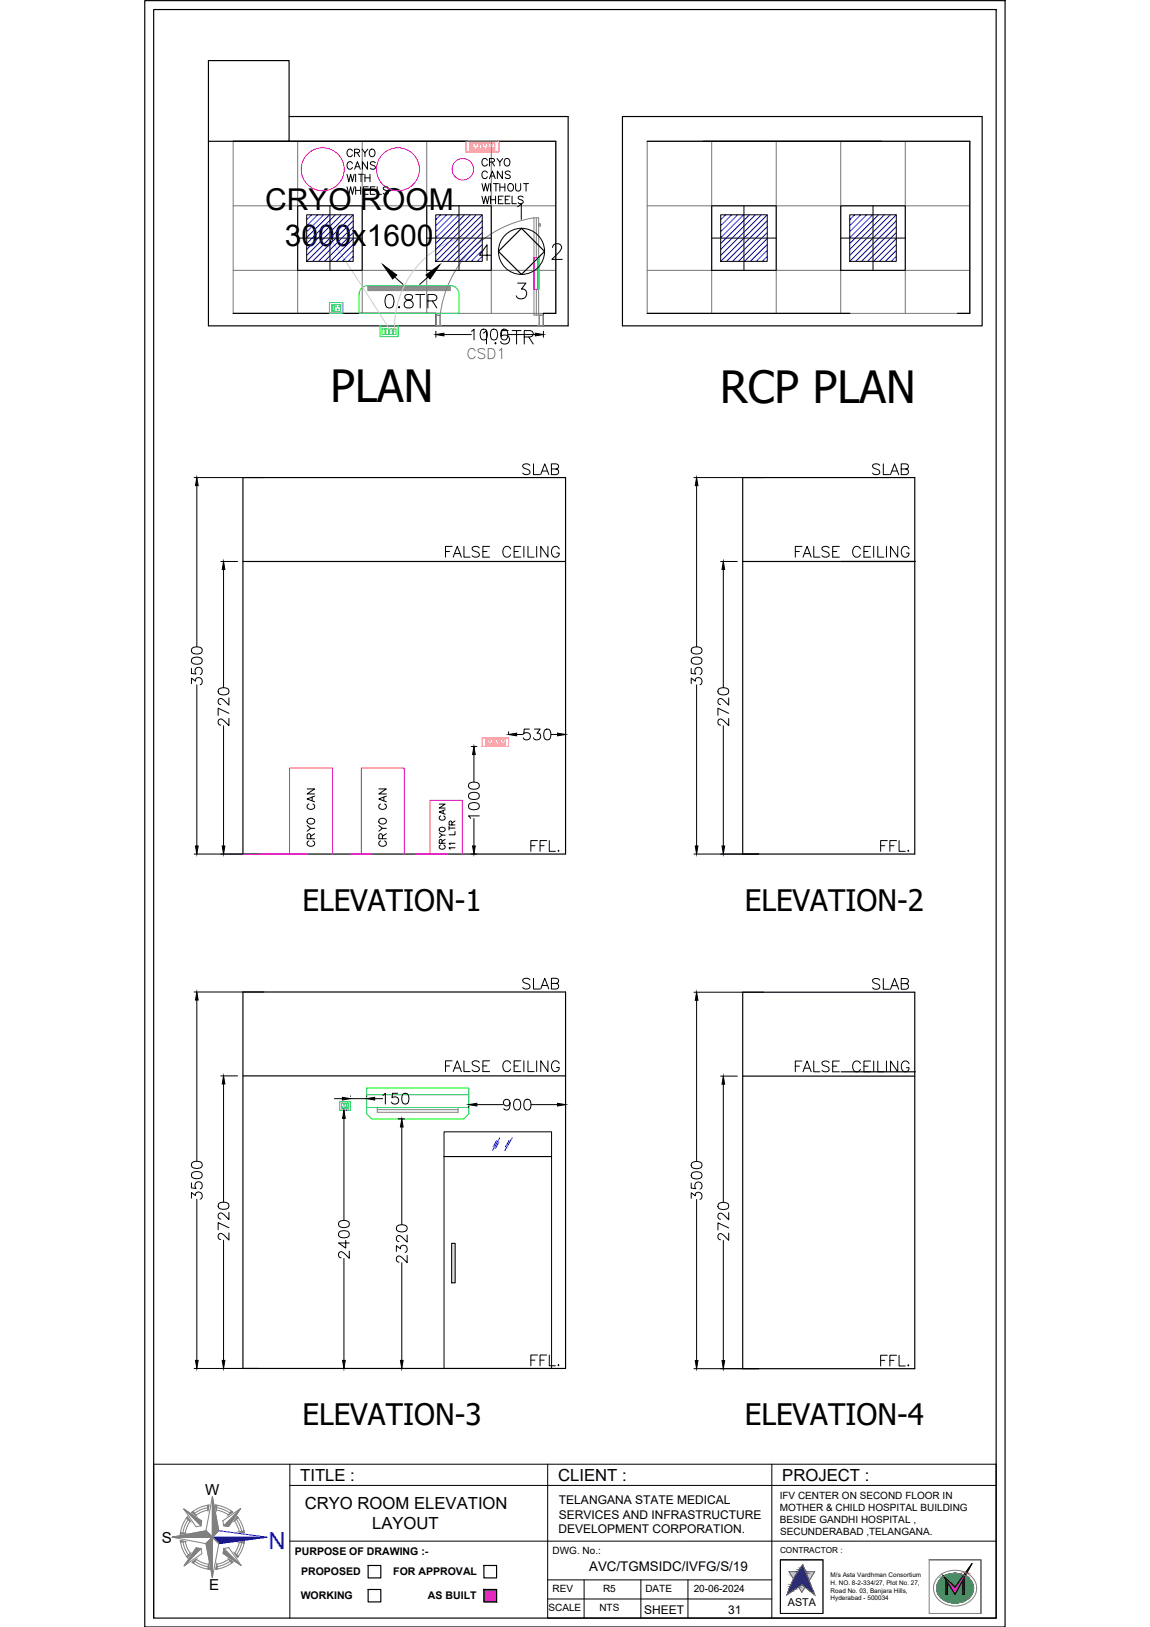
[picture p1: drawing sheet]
<svg xmlns="http://www.w3.org/2000/svg" width="297mm" height="420mm" viewBox="0 0 297 420" stroke-linecap="round" stroke-linejoin="round" font-family="sans-serif">
<!-- layer: ELE-4M UPS P.SB -->
<g fill="none" stroke="#767676" stroke-width=".26">
<path d="M60.2 36.5h83.4v44.4h-83.4zM76.9 36.5v44.4M93.6 36.5v44.4M110.2 36.5v44.4M126.9 36.5v44.4M167.2 36.5h83.3v44.4h-83.3zM183.8 36.5v44.4M200.5 36.5v44.4M217.2 36.5v44.4M233.8 36.5v44.4M60.2 53.1h83.4M167.2 53.1h83.3"/>
<path d="M60.2 69.8h83.4M167.2 69.8h83.3"/>
</g>
<!-- layer: WALL -->
<path d="M60.2 36.5h83.4v44.4h-3.2v3.2M74.7 30.1h72v54h-92.9v-47.6M160.8 30.1h92.9v54h-92.9zM167.2 36.5h83.3v44.4h-3.2M60.2 80.9h52.4v3.2M167.2 80.9h52.3" fill="none" stroke="#000" stroke-width=".3"/>
<!-- layer: COL -->
<path d="M53.8 15.6h20.9v20.9h-20.9z" fill="none" stroke="#000" stroke-width=".3"/>
<!-- layer: DIM -->
<path d="M112.6 85.5v1.6M114.7 86.4h7.1" fill="none" stroke="#000" stroke-width=".26"/>
<path d="M112.6 86.4l2.1-.4v.7z" fill="#000" stroke="#000" stroke-width=".26"/>
<!-- layer: Single Leaf Door -->
<path d="M137.9 66.5h.2v8.2h-.2zM137.9 66.5v8.2h1.2v-8.2M137.9 66.5h1.2M138.1 66.5v8.2M139 66.5h.1v8.2h-.1zM139 66.5v8.2" fill="none" stroke="#f0f" stroke-width=".26"/>
<g fill="#f0f" stroke="#f0f" stroke-width=".26">
<path d="M137.9 66.5h.2l-.2 8.2zM138.1 66.5l-.2 8.2h.2z"/>
<path d="M139 66.5h.1l-.1 8.2zM139.1 66.5l-.1 8.2h.1z"/>
</g>
<path d="M137.9 56.3h1.2v25.1h-1.2zM137.9 56.3a28.8 28.8 0 0 0-24.2 25.1v2.6l.3 .1h-1.4v-2.7M138.5 56.3v10.2M139.1 57.8l.4 .1v.5h-.4M139.5 58v.2M138.5 74.7v6.7M113.6 81.4v2.7M114 84.1h-1.4M114 84.1h.1M139.2 84v-2.6h1.2v2.7M139.3 84.1v-2.7h1v2.7" fill="none" stroke="#808080" stroke-width=".26"/>
<path d="M139 66.5h.1v8.2h-.1z" fill="none" stroke="#0ff" stroke-width=".26"/>
<!-- layer: ELE-6M UPS P.SB -->
<path d="M98.1 84.1h4.8v2.8h-4.8zM98.7 84.9h.7v1.5h-.7zM99.6 84.9h.8v1.5h-.8zM100.6 84.9h.7v1.5h-.7zM101.6 84.9h.7v1.5h-.7z" fill="none" stroke="#0f0" stroke-width=".26"/>
<!-- layer: M HVAC HIGH WALL UNIT -->
<path d="M93.4 74.4l1-.6h.5h21.5a2.18 2.18 0 0 1 2.2 2.2v4.9h-25.8v-4.9v-.6z" fill="none" stroke="#0f0" stroke-width=".26"/>
<path d="M94.9 74h21.5M94.9 74.2h21.5M94.9 74.5h21.5M94.9 74.8h21.5M94.9 75h21.5" fill="none" stroke="#808080" stroke-width=".26"/>
<path d="M98.9 68.4l3.6 2.6-1.1 1zM110 71l3.6-2.6-2.5 3.6z" fill="#000" stroke="#000" stroke-width=".26"/>
<path d="M102 71.5l2.1 1.9M110.6 71.5l-2.2 1.9" fill="none" stroke="#000" stroke-width=".26"/>
<!-- layer: ELE-6A AC SOCKET -->
<g fill="none" stroke="#00ceb6" stroke-width=".26">
<path d="M85.1 78.1h3.5v2.8h-3.5zM85.7 78.6h.6v1.8h-.6zM85.7 78.8h.6v1.4h-.6zM85.7 78.9h.6M86.4 78.6h1.6v1.8h-1.6zM86.7 79.1h.2l-.1 .2zM87.2 79.8l.1 .1-.1 .2zM87.5 79l.3 .2zM87.7 284.5h2.8v2.2h-2.8zM88.2 284.9h1.3v1.4h-1.3zM88.4 285.8l.2 .2zM88.8 285.2l.1 .2z"/>
<path d="M89.1 285.8l.2 .1-.2 .1zM89.5 284.9h.5v1.4h-.5zM89.6 286.2h.4M89.6 286.1h.4M89.6 285.1h.4"/>
</g>
<!-- layer: ELE-2NOS OF 6-16 RAW POWER SOCKET -->
<g fill="none" stroke="#ff7f00" stroke-width=".26">
<path d="M120.3 36.5h8.5v2.8h-8.5zM121.4 37h.6v1.8h-.6zM121.4 38.5h.6M122 37.2h-.6v1.4h.6M122.1 37h1.6v1.8h-1.6zM122.5 38.3l-.1-.2 .2 .2h-.1M123 37.5l-.1 .1-.1-.3 .2 .2M123.4 38.3v-.2l-.2 .2h.2M123.8 37h.6v1.8h-.6zM123.8 37.2h.6v1.4h-.6zM123.8 38.5h.6M124.5 37h1.6v1.8h-1.6z"/>
<path d="M124.9 38.3v-.2l.1 .2h-.1M125.2 37.5l.2 .1v-.3l-.2 .2M125.8 38.3v-.2l-.2 .2h.2M126.2 37h1.6v1.8h-1.6zM126.6 38.3l-.1-.2 .2 .2h-.2M126.9 37.3l.2 .1-.1 .2zM127.4 38.3v-.2l-.1 .2h.1M124.6 190.6h6.8v2.2h-6.8zM125.4 190.9h.5v1.5h-.5zM125.4 191.1h.5v1.1h-.5zM125.4 192.2h.5M126 190.9h1.2v1.5h-1.2z"/>
<path d="M126.3 191.9h-.1h.1M126.6 191.2l.1 .1-.1 .2zM126.9 191.9h.2l-.2 .2zM127.3 190.9h.5v1.5h-.5zM127.4 191.1h.4v1.1h-.4M127.4 192.2h.4M127.9 190.9h1.3v1.5h-1.3zM128.1 191.9l.2 .1zM128.5 191.2l.1 .1-.1 .2zM128.8 191.9h.2l-.2 .2zM129.3 190.9h1.2v1.5h-1.2zM129.5 191.9l.1 .1z"/>
<path d="M129.8 191.2l.2 .1-.1 .2zM130.2 191.9h.1l-.1 .2z"/>
</g>
<!-- layer: ELE-LIGHTING WIRING -->
<path d="M85.2 61.5l8 12 7.8 12.2M118.6 61.5a24.3 24.3 0 0 0-16.7 24.1" fill="none" stroke="#debad0" stroke-width=".26"/>
<!-- layer: 0 -->
<g fill="none" stroke="#000" stroke-width=".26">
<path d="M133.7 53.4l.9-.8v4.1M126.8 65.9h-2.9l1.9-2.7v4.1M133.7 73.1h2.1l-1.1 1.6a1.3 1.3 0 0 1 1.4 1.5 1.3 1.3 0 0 1-1.8 1l-.6-.2-.4-.6M142.7 63.9a1 1 0 0 1 .8-1h.8a.98 .98 0 0 1 .6 1.6l-2.4 2.5h2.8M116.7 321.1h.9v10.2h-.9zM141.5 378.1v39.8M257.3 378.1h-217.6v39.8M201.6 416.7h11M201.6 416.6v-13.8h11v13.8M212.5 402.8h-10.9v13.9M240 402.8h13.4v13.9"/>
<circle cx="134.7" cy="64.9" r="6"/>
</g>
<path d="M37.4 .2h222.2v420h-222.2zM39.7 2.5h217.6v415.4h-217.6zM128.7 64.9l6-5.9 6 5.9-6 6zM141.5 417.9h115.8" fill="none" stroke="#000" stroke-width=".3"/>
<!-- layer: MEP_HVAC_RA_DUCT -->
<path d="M62.7 123.3h83.4v97.3h-83.4zM191.8 123.3h44.5v97.3h-44.5zM62.7 145h83.4M191.8 145h44.6M62.7 256.2h83.4v97.2h-83.4zM191.8 256.2h44.5v97.3h-44.5zM62.7 277.8h83.4M191.8 277.9h44.5M217.3 276.8h19.1" fill="none" stroke="#000" stroke-width=".3"/>
<!-- layer: ELE-4M UPS P.SB -->
<g fill="none" stroke="#000" stroke-width=".26">
<path d="M50.1 123.3h18.1M50.8 125.4v41.6M179.2 123.3h18.1M179.9 125.4v41.6M57 145h4.4M57.7 147.1v30.5M186.1 145h4.3M186.8 147.1v30.5M49.5 176.6v-1.5l1 .8a.93 .93 0 0 1 1.3-.8 .93 .93 0 0 1 .3 1.5l-.4 .2M49.5 172.6v1.3l1.1 .2a.98 .98 0 0 1 0-1.5 .98 .98 0 0 1 1.5 .2 .98 .98 0 0 1-.4 1.4M49.6 170.1a2.15 2.15 0 0 1 2.5 0 .9 .9 0 0 1-.4 1.3 2.3 2.3 0 0 1-2.1-.3l-.1-.4zM49.6 167.4a2.15 2.15 0 0 1 2.5 0 .9 .9 0 0 1-.4 1.4 2.3 2.3 0 0 1-2.1-.3l-.1-.4z"/>
<path d="M50.8 176.9v41.6M56.5 178a2.15 2.15 0 0 1 2.5 0 .9 .9 0 0 1-.4 1.3 2.3 2.3 0 0 1-2.1-.2l-.1-.4zM178.5 176.6v-1.5l1.1 .8a.93 .93 0 0 1 1.3-.8 .93 .93 0 0 1 .3 1.5l-.4 .2M178.5 172.6v1.3l1.2 .2a.98 .98 0 0 1 0-1.5 .98 .98 0 0 1 1.5 .2 .98 .98 0 0 1-.4 1.4M178.7 170.1a2.15 2.15 0 0 1 2.5 0 .9 .9 0 0 1-.4 1.3 2.3 2.3 0 0 1-2.1-.3l-.2-.4zM178.7 167.4a2.15 2.15 0 0 1 2.5 0 .9 .9 0 0 1-.4 1.4 2.3 2.3 0 0 1-2.1-.3l-.2-.4zM179.9 176.9v41.6M185.6 178a2.15 2.15 0 0 1 2.5 0 .9 .9 0 0 1-.4 1.3 2.3 2.3 0 0 1-2.1-.2l-.2-.4zM57.7 187.4v31.1M59.1 185.5v1.9l-1.3-1.3a.83 .83 0 0 0-1.3-.2l-.1 .8 .2 .4 .4 .2M59.1 184.2l-2.7-1.3v1.8M59.1 180.2v1.9l-1.3-1.3a.83 .83 0 0 0-1.3-.2l-.1 .8 .2 .4 .4 .2"/>
<path d="M121.7 192.8h1.5M122.4 194.9v7.1M131.4 189v.5M133.4 189.7h1.7M136.7 188.3h-1.3l-.1 1.2a.98 .98 0 0 1 1.5-.1 .98 .98 0 0 1-.2 1.5 .98 .98 0 0 1-1.5-.4M138.1 188.3h1.4l-.8 1a.93 .93 0 0 1 .9 1.3 .93 .93 0 0 1-1.5 .3l-.3-.4M140.8 188.4a.9 .9 0 0 1 1.4 .4 2.3 2.3 0 0 1-.3 2.1 .9 .9 0 0 1-1.3-.4 2.3 2.3 0 0 1 .2-2.1zM142.3 189.7h1.7M146.1 189v.5M186.8 187.4v31.1M188.2 185.5v1.9l-1.3-1.3a.83 .83 0 0 0-1.3-.2l-.2 .8 .3 .4 .4 .2M188.2 184.2l-2.8-1.3v1.8"/>
<path d="M188.2 180.2v1.9l-1.3-1.3a.83 .83 0 0 0-1.3-.2l-.2 .8 .3 .4 .4 .2M121.2 207.7a2.15 2.15 0 0 1 2.5 0 .9 .9 0 0 1-.4 1.3 2.3 2.3 0 0 1-2.1-.3l-.2-.4zM121.2 205a2.15 2.15 0 0 1 2.5 0 .9 .9 0 0 1-.4 1.3 2.3 2.3 0 0 1-2.1-.2l-.2-.4zM121.2 202.4a2.15 2.15 0 0 1 2.5 0 .9 .9 0 0 1-.4 1.3 2.3 2.3 0 0 1-2.1-.3l-.2-.4zM122.4 211.4v7.1M123.8 210.7h-2.8l.5 .7M50.1 220.6h16.8M121.7 220.6h1.5M179.2 220.6h16.8M50.1 256.2h18.1M50.8 258.3v41.6M179.2 256.2h18.1"/>
<path d="M179.9 258.3v41.6M57 277.8h4.4M57.7 279.9v30.5M186.1 277.9h4.3M186.8 280v30.5M86.4 283.7h2M88.8 288.8v26.4M89.5 286.7h.1M90.5 283v.1M90.5 283.7h4.2M94.7 283v.1M96.8 283.7h2.1"/>
<path d="M98.9 282.9l.6-.6v2.8M102.7 282.3h-1.3l-.1 1.2a.98 .98 0 0 1 1.4 0 .98 .98 0 0 1-.1 1.5 .98 .98 0 0 1-1.5-.4M102.8 289h1.7M103.8 291v25.3M104.2 282.5a.9 .9 0 0 1 1.3 .4 2.3 2.3 0 0 1-.3 2.1 .9 .9 0 0 1-1.3-.4 2.3 2.3 0 0 1 .3-2.1zM121.1 285.7v.3M123.2 285.3h6.8M131.7 284.8a.86 .86 0 0 1-1.2 .7 .86 .86 0 0 1-.3-1.3 .86 .86 0 0 1 1.4 .1 2.5 2.5 0 0 1-.3 2.2 .82 .82 0 0 1-1.2-.2M133.1 284a.9 .9 0 0 1 1.3 .4 2.3 2.3 0 0 1-.3 2.1 .9 .9 0 0 1-1.3-.4 2.3 2.3 0 0 1 .3-2.1zM135.7 284a.9 .9 0 0 1 1.3 .4 2.3 2.3 0 0 1-.2 2.1 .9 .9 0 0 1-1.4-.4 2.3 2.3 0 0 1 .3-2.1zM137.2 285.3h6.8M146.1 285.7v.3"/>
<path d="M49.5 309.4v-1.4l1 .8a.93 .93 0 0 1 1.3-.9 .93 .93 0 0 1 .3 1.5l-.4 .3M49.5 305.4v1.4l1.1 .1a.98 .98 0 0 1 0-1.5 .98 .98 0 0 1 1.5 .2 .98 .98 0 0 1-.4 1.4M49.6 302.9a2.15 2.15 0 0 1 2.5 0 .9 .9 0 0 1-.4 1.4 2.3 2.3 0 0 1-2.1-.3l-.1-.4zM49.6 300.3a2.15 2.15 0 0 1 2.5 0 .9 .9 0 0 1-.4 1.3 2.3 2.3 0 0 1-2.1-.3l-.1-.4zM50.8 309.7v41.6M56.5 310.8a2.15 2.15 0 0 1 2.5 0 .9 .9 0 0 1-.4 1.4 2.3 2.3 0 0 1-2.1-.3l-.1-.4zM59.1 318.4v1.8l-1.3-1.3a.83 .83 0 0 0-1.3-.1l-.1 .8 .2 .4 .4 .1M59.1 317.1l-2.7-1.4v1.9M59.1 313.1v1.8l-1.3-1.3a.83 .83 0 0 0-1.3-.1l-.1 .8 .2 .4 .4 .1M87.6 318.2a2.15 2.15 0 0 1 2.5 0 .9 .9 0 0 1-.4 1.3 2.3 2.3 0 0 1-2.1-.2l-.2-.4zM87.6 315.6a2.15 2.15 0 0 1 2.5 0 .9 .9 0 0 1-.4 1.3 2.3 2.3 0 0 1-2.1-.3l-.2-.4zM102.5 316.7a2.15 2.15 0 0 1 2.5 0 .9 .9 0 0 1-.4 1.3 2.3 2.3 0 0 1-2.1-.3l-.1-.4z"/>
<path d="M105.2 318.9v1.9l-1.4-1.3a.83 .83 0 0 0-1.3-.2l-.1 .8 .3 .4 .3 .1M178.5 309.5v-1.5l1.1 .8a.93 .93 0 0 1 1.3-.8 .93 .93 0 0 1 .3 1.5l-.4 .2M178.5 305.5v1.3l1.2 .2a.98 .98 0 0 1 0-1.5 .98 .98 0 0 1 1.5 .2 .98 .98 0 0 1-.4 1.4M178.7 303a2.15 2.15 0 0 1 2.5 0 .9 .9 0 0 1-.4 1.3 2.3 2.3 0 0 1-2.1-.3l-.2-.3zM178.7 300.3a2.15 2.15 0 0 1 2.5 0 .9 .9 0 0 1-.4 1.4 2.3 2.3 0 0 1-2.1-.3l-.2-.4zM179.9 309.8v41.6M185.6 310.9a2.15 2.15 0 0 1 2.5 0 .9 .9 0 0 1-.4 1.3 2.3 2.3 0 0 1-2.1-.2l-.2-.4zM188.2 318.4v1.9l-1.3-1.3a.83 .83 0 0 0-1.3-.2l-.2 .8 .3 .4 .4 .2M188.2 317.1l-2.8-1.3v1.8M188.2 313.2v1.8l-1.3-1.3a.83 .83 0 0 0-1.3-.2l-.2 .8 .3 .4 .4 .2M57.7 320.3v31M88.8 325v26.3"/>
<path d="M89.3 320.3v2l-1.9-1.3h2.8M90.2 323.1v1.9l-1.3-1.4a.83 .83 0 0 0-1.3-.1l-.2 .8 .3 .4 .4 .1M102.4 323.2v-1.5l1 .8a.93 .93 0 0 1 1.3-.9 .93 .93 0 0 1 .3 1.6l-.4 .2M103.8 326.1v25.2M105.2 324.2v1.9l-1.4-1.4a.83 .83 0 0 0-1.3-.1l-.1 .8 .3 .4 .3 .1M186.8 320.3v31.1M50.1 353.4h16.8M89.5 353.4h.1M102.8 353.4h1.7M179.2 353.5h16.8"/>
</g>
<g fill="#000" stroke="#000" stroke-width=".26">
<path d="M50.8 123.3l.4 2.1h-.7zM179.9 123.3l.4 2.1h-.7zM57.7 145l.4 2.1h-.7zM186.8 145l.4 2.1h-.7zM122.4 192.8l.4 2.1h-.7zM131.4 189.7l2-.4v.7zM144 189.3l2.1 .4-2.1 .3zM50.5 218.5h.7l-.4 2.1zM57.4 218.5h.7l-.4 2.1zM122.1 218.5h.7l-.4 2.1zM179.6 218.5h.7l-.4 2.1zM186.5 218.5h.7l-.4 2.1z"/>
<path d="M50.8 256.2l.4 2.1h-.7zM179.9 256.2l.4 2.1h-.7zM57.7 277.8l.4 2.1h-.7zM186.8 277.9l.4 2.1h-.7zM88.4 283.4l2.1 .3-2.1 .4zM88.8 286.7l.4 2.1h-.7zM94.7 283.7l2.1-.3v.7zM103.8 289l.3 2h-.7zM121.1 285.3l2.1-.4v.7zM144 284.9l2.1 .4-2.1 .3zM50.5 351.3h.7l-.4 2.1zM57.4 351.3h.7l-.4 2.1z"/>
<path d="M88.5 351.3h.7l-.4 2.1zM103.4 351.3h.7l-.3 2.1zM179.6 351.4h.7l-.4 2.1zM186.5 351.4h.7l-.4 2.1z"/>
</g>
<!-- layer: HVAC -->
<path d="M94.7 281h26.4v6.6l-1.3 1.4h-23.8l-1.3-1.4zM94.7 282.7h26.4M94.7 286h26.4" fill="none" stroke="#0f0" stroke-width=".26"/>
<path d="M97.5 286.6h20.8M97.5 286v1.2h20.8v-1.2" fill="none" stroke="#808080" stroke-width=".26"/>
<!-- layer: MEP_HVAC_RA_DUCT -->
<path d="M114.7 298.7h27.8v54.7h-27.8zM114.7 292.3h27.8v6.4h-27.8z" fill="none" stroke="#000" stroke-width=".26"/>
<!-- layer: SECTION -->
<path d="M128.3 294.6l-.9 1.5M128.9 295l-.9 1.5M129.1 293.8l-1.9 3.3M131.5 294.6l-.9 1.5M132.3 293.8l-1.9 3.3" fill="none" stroke="#00f" stroke-width=".26"/>
<!-- layer: 0 -->
<path d="M116.7 321.1l.9 10.2v-10.2zM116.7 321.1l.9 10.2h-.9z" fill="#dbdbdb" stroke="#dbdbdb" stroke-width=".26"/>
<!-- layer: EQP -->
<g fill="none" stroke="#f0f" stroke-width=".26">
<path d="M108.3 43.7h.1M62.7 220.6h16.7M74.8 220.6v-22.3h11.1v22.3M90.5 220.6h5.6M93.3 220.6v-22.3h11.1v22.3M107.2 220.6h8.3M111.1 220.6v-13.9h8.3v13.9"/>
<circle cx="83.4" cy="43.7" r="5.6"/>
<circle cx="102.8" cy="43.7" r="5.6"/>
<circle cx="119.5" cy="43.7" r="2.78"/>
</g>
<g fill="none" stroke="#000" stroke-width=".26">
<path d="M91 39a.72 .72 0 0 0-.8-.5 .72 .72 0 0 0-.6 .8v.4a.72 .72 0 0 0 .6 .8 .72 .72 0 0 0 .8-.5M91.6 39.4l1.1-.1 .2-.2-.1-.4-1.2-.2v2M92.2 39.4l.7 1.1M93.5 38.5l.8 .9 .7-.9M94.3 39.4v1.1M95.6 38.8a.72 .72 0 0 1 .8-.3 .72 .72 0 0 1 .5 .8v.4a.74 .74 0 0 1-.8 .8 .74 .74 0 0 1-.7-.8zM89.6 45l.5 1.9 .5-1.9 .4 1.9 .5-1.9M89.6 48.2l.5 2 .5-2 .4 2 .5-2M91 42.2a.72 .72 0 0 0-.8-.4 .72 .72 0 0 0-.6 .7v.5a.72 .72 0 0 0 .6 .7 .72 .72 0 0 0 .8-.5M91.6 43.7l.7-1.9 .8 1.9M91.9 43.1h.9M91.9 45v1.9"/>
<path d="M91.9 48.2v2M91.9 49.2h1.3M92.6 45h1.3M93.2 48.2v2M93.2 45v1.9M93.9 49.2h.7M94.3 45v1.9M94.3 45.9h1.3M94.9 41.8v1.9l-1.3-1.9v1.9M95.1 48.2h-1.2v2h1.2M95.6 45v1.9M95.7 49.2h.7"/>
<path d="M96.9 48.2h-1.2v2h1.2M97 42a.73 .73 0 0 0-.8-.3 .73 .73 0 0 0-.5 .5l.1 .3 1 .4a.45 .45 0 0 1 0 .7 .88 .88 0 0 1-1.1-.2M97.4 48.2v2h1.1M100.3 48.5a.73 .73 0 0 0-.7-.3 .73 .73 0 0 0-.6 .5l.2 .3 .9 .4a.45 .45 0 0 1 0 .7 .88 .88 0 0 1-1.1-.2M124.5 47.4l.4 2 .5-2 .5 2 .4-2M124.5 50.7l.4 1.9 .5-1.9 .5 1.9 .4-1.9M125.9 41.4a.72 .72 0 0 0-.8-.5 .72 .72 0 0 0-.6 .8v.4a.72 .72 0 0 0 .6 .8 .72 .72 0 0 0 .8-.5M125.9 44.6a.72 .72 0 0 0-.8-.4 .72 .72 0 0 0-.6 .7v.5a.72 .72 0 0 0 .6 .7 .72 .72 0 0 0 .8-.4M126.4 41.9l1.1-.1 .2-.3-.1-.4-1.2-.2v2M126.4 46.1l.8-1.9 .7 1.9M126.7 45.5h.9M126.7 47.4v2"/>
<path d="M126.7 50.7v1.9M126.7 51.6h1.3M127.1 41.9l.6 1M127.4 47.4h1.3M128 50.7v1.9M128.1 47.4v2M128.4 40.9l.7 1 .8-1M128.7 51.6h.8M129.1 41.9v1M129.1 47.4v2M129.1 48.3h1.3M129.8 44.2v1.9l-1.3-1.9v1.9"/>
<path d="M129.9 50.7h-1.2v1.9h1.2M130.4 41.2a.72 .72 0 0 1 .8-.2 .72 .72 0 0 1 .5 .7v.4a.74 .74 0 0 1-.7 .8 .74 .74 0 0 1-.8-.8zM130.4 47.4v2M130.5 51.6h.7M131.3 47.7a.72 .72 0 0 1 .9-.3 .72 .72 0 0 1 .4 .8v.4a.74 .74 0 0 1-.7 .8 .74 .74 0 0 1-.8-.8zM131.7 50.7h-1.2v1.9h1.2M131.8 44.5a.73 .73 0 0 0-.7-.4 .73 .73 0 0 0-.6 .5l.2 .3 .9 .4a.45 .45 0 0 1 0 .7 .88 .88 0 0 1-1.1-.2M132.3 50.7v1.9h1.1M133.2 47.4v1.4a.65 .65 0 0 0 .6 .6 .65 .65 0 0 0 .7-.6v-1.4M135.1 50.9a.73 .73 0 0 0-.7-.3 .73 .73 0 0 0-.6 .5l.2 .3 .9 .4a.45 .45 0 0 1 0 .7 .9 .9 0 0 1-1.1-.2M135.2 47.4h1.3M135.9 47.4v2"/>
<path d="M113.4 215.1l.8 .6-.8 .5M113.4 207.7h1.6l-1.6 1h1.6M113.5 213.9a.72 .72 0 0 1 1-.3 .72 .72 0 0 1 .3 1 .74 .74 0 0 1-.9 .1 .74 .74 0 0 1-.4-.8zM113.8 218.2a.56 .56 0 0 0-.4 .6 .56 .56 0 0 0 .6 .5h.4a.56 .56 0 0 0 .6-.5 .56 .56 0 0 0-.4-.6M113.8 210.7a.56 .56 0 0 0-.4 .7 .56 .56 0 0 0 .6 .4h.4a.56 .56 0 0 0 .6-.4 .56 .56 0 0 0-.4-.7M114.2 217.8l-.1-.9-.5-.1-.2 1h1.6M114.2 215.7h.8M114.5 209.3v.8M115 209.1l-1.6 .6 1.6 .6M115 216.8l-.8 .5M116 213.8h1.5M116 213.3v1"/>
<path d="M116.7 213l-.1-.8-.5-.1-.1 .9h1.5M117.5 218.9h-1.5l.3 .4M117.5 217.8h-1.5l.3 .3M117.5 214.7v.9h-1.5M117.5 212l-.8 .5"/>
</g>
<!-- layer: hatch -->
<path d="M257.3 378.1v39.8" fill="none" stroke="#000" stroke-width=".3"/>
<!-- layer: TITLE -->
<g fill="none" stroke="#808080" stroke-width=".26">
<path d="M44.4 397h10.5l-1.7 1.6 1.7-1.6zM46.6 397.9l1.3 .2 .4 1.6 .9 1.5-.7 1.1-1.4-2.4zM47.3 398.2l.5 1.8 .9 1.6M47.4 389.7l4.7 3.1-.2 1.2-1.3 .3zM48.4 391.7l.7 1.1-.8 1.5-.4 1.6-1.3 .3 .4-2zM48.6 392.5l-.9 1.6-.5 1.8M49.5 390.6l2.4-1.4 2.1-.5-.3 1.3-1.6 .4-1.5 .9zM50.7 399.7l1.2 .2 .3 1.3-4.6 3.2zM53.2 395.3l1.7 1.7-1.7-1.7M53.2 395.3l-8.8 1.7 8.8 1.6 1.7 8.8 1.6-8.8M53.6 389.4l-1.7 .5-1.6 .9M54.9 386.6v10.4v-10.4"/>
<path d="M55.6 388.7l2.1 .4 2.4 1.4-1.1 .7-1.5-.8-1.6-.4zM56 389.3l1.8 .5 1.6 .9M56.5 395.3l-1.6-8.7-1.7 8.7M56.5 395.3l-1.6 1.7v10.4v-10.4l1.6 1.6-1.6-1.6zM57.6 392.7l4.6-3.1-3.1 4.6-1.3-.2zM57.8 399.9l1.3-.2 3.2 4.6-4.7-3.1zM61 392.4l.9 1.5 .5 1.7M61.3 391.6l1 1.7 .8 2.4-1.3-.1-.5-1.5-.8-1.4zM61.8 398.3l1.3-.2-.5 1.9-1.3 2.2-.7-1.1 .8-1.3zM62.5 398.2l-.5 1.7-.9 1.6M49.6 403.4l1.1-.7 1.5 .8 1.6 .5 .3 1.3-2-.5zM50.4 403.2l1.6 .9 1.8 .5"/>
<path d="M56 403.9l1.6-.4 1.5-.9 1.1 .8-2.4 1.4-2 .4zM59.5 403.1l-1.6 1-1.8 .5"/>
</g>
<g fill="#808080" stroke="#808080" stroke-width=".26">
<path d="M54.9 386.6l1.6 8.7-1.6 1.7z"/>
<path d="M54.9 397v10.4l-1.7-8.8z"/>
<path d="M59.1 402.6l1.1 .8-.4 .2z"/>
<path d="M57.8 399.9l4.5 4.4-4.7-3.1z"/>
<path d="M60.6 401.1l1 .7-.3 .4z"/>
<path d="M56 404l.2 1.2h-.5z"/>
<path d="M53.8 404l.3 1.3-.4-.1z"/>
<path d="M48.2 401.9l1-.7-.7 1.1z"/>
<path d="M49.6 403.4l1.1-.7-.7 1z"/>
<path d="M50.7 399.7l1.2 .2-4.3 4.5z"/>
<path d="M44.4 397l8.8-1.7 1.7 1.7z"/>
<path d="M46.6 397.9l1.3 .2-1.3 .2z"/>
<path d="M46.6 395.8l1.3 .1-1.3 .3z"/>
<path d="M62.2 389.6l-3.1 4.6-1.3-.2z"/>
<path d="M59.7 390.2l.4 .3-1.1 .7z"/>
<path d="M61.3 391.6l.2 .4-1 .7z"/>
<path d="M55.6 388.7h.5l-.2 1.3z"/>
<path d="M47.4 389.7l4.7 3.1-.2 1.2z"/>
<path d="M53.5 388.7h.5l-.3 1.3z"/>
<path d="M48.4 391.7l.7 1.1-1-.7z"/>
<path d="M49.5 390.6l.4-.3 .7 1z"/>
<path d="M61.8 395.6l1.2-.3 .1 .4z"/>
<path d="M61.8 398.3l1.3-.2-.1 .4z"/>
</g>
<path d="M56.5 395.3l12.4 1.7-12.4 1.6" fill="none" stroke="#00f" stroke-width=".26"/>
<path d="M54.9 397h14l-12.4 1.6z" fill="#00f" stroke="#00f" stroke-width=".26"/>
<!-- layer: MEP_HVAC_TEXT -->
<path d="M74.9 378.1v39.8M199.4 378.1v39.8M74.9 383.6h182.4M74.9 398h66.6M141.4 398h115.9M141.5 408h57.9M141.5 412.9h57.9M150.9 408v9.9M165.5 408v9.9M177.7 408v9.9" fill="none" stroke="#000" stroke-width=".26"/>
<!-- layer: 0.0 -->
<path d="M95.1 404.3h3.3v3.2h-3.3zM95.1 410.5h3.3v3.2h-3.3zM125 404.3h3.3v3.2h-3.3zM125 410.5h3.3v3.2h-3.3z" fill="none" stroke="#000" stroke-width=".3"/>
<!-- layer: MEP_HVAC_TEXT -->
<path d="M125 410.5l3.3 3.2v-3.2zM125 410.5l3.3 3.2h-3.3z" fill="#f00" stroke="#f00" stroke-width=".26"/>
<!-- layer: 0.0 -->
<g fill="#000" stroke="#000" stroke-width=".26">
<path d="M249.1 407.4v.6h-.4z"/>
<path d="M244.3 408.1l.4 .5zM244.3 408.1l.4 .5h-.4z"/>
<path d="M244.3 408.6l.4 3.1v-3.1zM244.3 408.6l.4 3.1h-.4z"/>
<path d="M248.7 408l.4 .1zM248.7 408l.4 .1z"/>
<path d="M248.7 408.1l.4 3.6v-3.6zM248.7 408.1l.4 3.6h-.4z"/>
</g>
<g fill="#139b48" stroke="#139b48" stroke-width=".26">
<path d="M246.6 406.3h.2z"/>
<path d="M243.6 407.2h.2z"/>
<path d="M246.3 413.9h.7z"/>
<path d="M246.6 406.3h.5zM246.3 406.3h.8z"/>
<path d="M246.3 406.3h.8zM246.3 406.3h.8z"/>
<path d="M246.3 406.3h1.1zM246 406.3h1.4z"/>
<path d="M246 406.3h1.4zM246 406.3h1.4z"/>
<path d="M246 406.3l1.6 .1zM245.8 406.4h1.8z"/>
<path d="M245.8 406.4h1.8zM245.7 406.4h1.9z"/>
<path d="M245.7 406.4h2.2zM245.5 406.4h2.4z"/>
<path d="M245.5 406.4h2.4zM245.5 406.4h2.4z"/>
<path d="M245.5 406.4l2.7 .1zM245.2 406.5h3z"/>
<path d="M245.2 406.5h3zM245.2 406.5h3z"/>
<path d="M245.2 406.5l3.2 .1zM245 406.6h3.4z"/>
<path d="M245 406.6h3.4zM245 406.6h3.4z"/>
<path d="M245 406.6h3.7zM244.7 406.6h4z"/>
<path d="M244.7 406.6h4zM244.7 406.6h4z"/>
<path d="M244.7 406.6l4.2 .1zM244.5 406.7h4.4z"/>
<path d="M244.5 406.7h4.4zM244.5 406.7h4.4z"/>
<path d="M244.5 406.7h4.4zM244.2 406.8h4.7z"/>
<path d="M244.2 406.8h4.7zM244 407h4.8z"/>
<path d="M249.3 407l.2 .1zM249.3 407l.2 .1z"/>
<path d="M244 407h4.8zM243.8 407.1h4.9z"/>
<path d="M249.3 407.1l.5 .1zM249.3 407.1l.5 .1h-.6z"/>
<path d="M243.6 407.2l.2 .1zM243.5 407.3h.3z"/>
<path d="M249.2 407.2l.8 .1zM249.2 407.2l.8 .1h-.9z"/>
<path d="M249.1 407.3l.9 .1zM249.1 407.3l.9 .1z"/>
<path d="M243.5 407.3l.4 .1zM243.3 407.4l.2-.1 .4 .1z"/>
<path d="M249.1 407.4l1.1 .1zM249.1 407.4l1.1 .1z"/>
<path d="M243.3 407.4l.7 .2-.1-.2zM243.1 407.6l.2-.2 .7 .2z"/>
<path d="M249.1 407.5l1.2 .2-.1-.2zM249.1 407.5l1.2 .2h-1.2z"/>
<path d="M243.1 407.6l1 .1-.1-.1zM243 407.7l.1-.1 1 .1z"/>
<path d="M249.1 407.7l1.4 .1-.2-.1zM249.1 407.7l1.4 .1h-1.4z"/>
<path d="M243 407.7l1.2 .2-.1-.2zM243 407.7l1.2 .2h-1.4z"/>
<path d="M249.1 407.8l1.6 .2-.2-.2zM249.1 407.8l1.6 .2h-1.6z"/>
<path d="M242.8 407.9l1.5 .1zM242.8 407.9l1.5 .1h-1.6z"/>
<path d="M242.7 408l1.6 .1zM242.7 408l1.6 .1z"/>
<path d="M249.1 408l1.7 .2-.1-.2zM249.1 408l1.7 .2h-1.7z"/>
<path d="M242.6 408.1l1.7 .2v-.2zM242.6 408.1l1.7 .2h-1.8z"/>
<path d="M249.1 408.2l1.8 .2-.1-.2zM249.1 408.2l1.8 .2h-1.8z"/>
<path d="M242.5 408.3l1.8 .2v-.2zM242.5 408.3l1.8 .2h-1.9z"/>
<path d="M249.1 408.4l2 .2-.2-.2zM249.1 408.4l2 .2h-2z"/>
<path d="M242.4 408.5l1.9 .2v-.2zM242.4 408.5l1.9 .2h-2z"/>
<path d="M249.1 408.6l2.1 .2-.1-.2zM249.1 408.6l2.1 .2h-2.1z"/>
<path d="M242.3 408.7l2 .2v-.2zM242.3 408.7l2 .2h-2.1z"/>
<path d="M249.1 408.8l2.2 .2-.1-.2zM249.1 408.8l2.2 .2h-2.2z"/>
<path d="M242.2 408.9l2.1 .2v-.2zM242.2 408.9l2.1 .2h-2.2z"/>
<path d="M249.1 409l2.2 .2v-.2zM249.1 409l2.2 .2h-2.2z"/>
<path d="M242.1 409.1l2.2 .2v-.2zM242.1 409.1l2.2 .2h-2.3z"/>
<path d="M249.1 409.2l2.3 .2-.1-.2zM249.1 409.2l2.3 .2h-2.3z"/>
<path d="M242 409.3l2.3 .2v-.2zM242 409.3l2.3 .2h-2.3z"/>
<path d="M249.1 409.4l2.3 .2v-.2zM249.1 409.4l2.3 .2h-2.3z"/>
<path d="M242 409.5l2.3 .2v-.2zM242 409.5l2.3 .2h-2.4z"/>
<path d="M249.1 409.6l2.4 .3-.1-.3zM249.1 409.6l2.4 .3h-2.4z"/>
<path d="M243.8 407.1l2.9 2.8 2-2.8zM243.8 407.1l2.9 2.8z"/>
<path d="M241.9 409.7l2.4 .3v-.3zM241.9 409.7l2.4 .3h-2.4z"/>
<path d="M249.1 409.9l2.4 .2v-.2zM249.1 409.9l2.4 .2h-2.4z"/>
<path d="M241.9 410l2.4 .2v-.2zM241.9 410l2.4 .2h-2.4z"/>
<path d="M249.1 410.1l2.4 .2v-.2zM249.1 410.1l2.4 .2h-2.4z"/>
<path d="M241.9 410.2l2.4 .2v-.2zM241.9 410.2l2.4 .2h-2.4z"/>
<path d="M249.1 410.3l2.3 .2 .1-.2zM249.1 410.3l2.3 .2h-2.3z"/>
<path d="M241.9 410.4l2.4 .2v-.2zM241.9 410.4l2.4 .2h-2.3z"/>
<path d="M249.1 410.5l2.3 .2v-.2zM249.1 410.5l2.3 .2h-2.3z"/>
<path d="M242 410.6l2.3 .2v-.2zM242 410.6l2.3 .2h-2.3z"/>
<path d="M249.1 410.7l2.3 .2v-.2zM249.1 410.7l2.3 .2h-2.3z"/>
<path d="M242 410.8l2.3 .2v-.2zM242 410.8l2.3 .2h-2.3z"/>
<path d="M249.1 410.9l2.2 .3 .1-.3zM249.1 410.9l2.2 .3h-2.2z"/>
<path d="M242 411l2.3 .2v-.2zM242 411l2.3 .2h-2.2z"/>
<path d="M249.1 411.2l2.1 .2 .1-.2zM249.1 411.2l2.1 .2h-2.1z"/>
<path d="M242.1 411.2l2.2 .3v-.3zM242.1 411.2l2.2 .3h-2.1z"/>
<path d="M249.1 411.4l2 .2 .1-.2zM249.1 411.4l2 .2h-2z"/>
<path d="M248.6 408.2l.1 3.5zM248.6 408.2l.1 3.5h-2z"/>
<path d="M244.7 408.7l2 3zM244.7 408.7l2 3h-2z"/>
<path d="M242.2 411.5l2.1 .2v-.2zM242.2 411.5l2.1 .2h-2z"/>
<path d="M249.1 411.6l1.9 .1 .1-.1zM249.1 411.6l1.9 .1h-1.9z"/>
<path d="M246.7 411.7h2zM246.7 411.7h2z"/>
<path d="M244.7 411.7h2zM244.7 411.7h2z"/>
<path d="M242.3 411.7h2zM242.3 411.7h2z"/>
<path d="M242.3 411.7h8.7zM242.3 411.7l8.7 .1z"/>
<path d="M242.4 411.8h8.6zM242.4 411.8l8.6 .1z"/>
<path d="M242.4 411.9h8.6zM242.4 411.9l8.5 .1z"/>
<path d="M242.5 412h8.4zM242.5 412h8.3z"/>
<path d="M242.6 412h8.2zM242.6 412l8.2 .1z"/>
<path d="M242.6 412.1h8.2zM242.6 412.1l8.1 .1z"/>
<path d="M242.7 412.2h8zM242.7 412.2l7.9 .1z"/>
<path d="M242.8 412.3h7.8zM242.8 412.3l7.7 .1z"/>
<path d="M242.9 412.4h7.6zM242.9 412.4l7.5 .1z"/>
<path d="M243 412.5h7.4zM243 412.5l7.4 .1z"/>
<path d="M243 412.6h7.4zM243 412.6l7.3 .1z"/>
<path d="M243.1 412.7h7.2zM243.1 412.7l7.1 .1z"/>
<path d="M243.2 412.8h7zM243.2 412.8h6.9z"/>
<path d="M243.3 412.8h6.8zM243.3 412.8l6.7 .1z"/>
<path d="M243.4 412.9h6.6zM243.4 412.9l6.5 .1z"/>
<path d="M243.5 413h6.4zM243.5 413l6.3 .1z"/>
<path d="M243.6 413.1h6.2zM243.6 413.1h6.1z"/>
<path d="M243.7 413.1h6zM243.7 413.1l5.9 .1z"/>
<path d="M243.8 413.2h5.8zM243.8 413.2l5.6 .1z"/>
<path d="M243.9 413.3h5.5zM243.9 413.3h5.4z"/>
<path d="M244 413.3h5.3zM244 413.3l5.2 .1z"/>
<path d="M244.2 413.4h5zM244.2 413.4h4.9z"/>
<path d="M244.3 413.4h4.8zM244.3 413.4l4.7 .1z"/>
<path d="M244.4 413.5h4.6zM244.4 413.5h4.5z"/>
<path d="M244.5 413.5h4.4zM244.5 413.5l4.2 .1z"/>
<path d="M244.6 413.6h4.1zM244.6 413.6h4z"/>
<path d="M244.8 413.6h3.8zM244.8 413.6l3.7 .1z"/>
<path d="M244.9 413.7h3.6zM244.9 413.7h3.5z"/>
<path d="M245 413.7h3.4zM245 413.7l3.2 .1z"/>
<path d="M245.2 413.8h3zM245.2 413.8h2.9z"/>
<path d="M245.3 413.8h2.8zM245.3 413.8h2.7z"/>
<path d="M245.4 413.8h2.6zM245.4 413.8h2.4z"/>
<path d="M245.5 413.8h2.3zM245.5 413.8l2.2 .1z"/>
<path d="M245.7 413.9h2zM245.7 413.9h1.9z"/>
<path d="M245.8 413.9h1.8zM245.8 413.9h1.6z"/>
<path d="M246 413.9h1.4zM246 413.9h1.3z"/>
<path d="M246.1 413.9h1.2zM246.1 413.9h1.1z"/>
<path d="M246.2 413.9h1zM246.2 413.9h.8z"/>
<path d="M246.3 413.9l.6 .1zM246.5 414h.4z"/>
</g>
<path d="M243.6 406.9l3.1 3 4.4-6.1-4.4 7.9zM244.3 408v3.7h.4v-3.1M249.1 407.4v4.3h-.4v-3.6" fill="none" stroke="#000" stroke-width=".26"/>
<g fill="#ed1f24" stroke="#ed1f24" stroke-width=".26">
<path d="M251.1 403.8l-1.3 2.3h-.4z"/>
<path d="M249.4 406.1h.4z"/>
<path d="M248.9 406.7l.2 .1z"/>
<path d="M248.9 406.7h.5z"/>
<path d="M249.4 406.1l.3 .1zM249.5 406.2h.2z"/>
<path d="M249.4 406.1l.1 .1zM249.4 406.1l.1 .1z"/>
<path d="M249.3 406.2h.4zM249.3 406.2h.4z"/>
<path d="M249.3 406.2l.1 .5 .3-.5zM249.3 406.2l.1 .5h-.5z"/>
<path d="M248.9 406.7l.5 .1zM249.1 406.8h.3z"/>
<path d="M248.9 406.8l.4 .1zM248.9 406.8l.4 .1z"/>
<path d="M248.8 406.9l.4 .2 .1-.2zM248.8 406.9l.4 .2h-.5z"/>
<path d="M248.7 407.1l-1 2.8 1.5-2.8zM248.7 407.1l-1 2.8h-1z"/>
<path d="M243.7 407.1l3 2.8zM243.7 407.1l3 2.8h-1.2z"/>
<path d="M245.5 409.9l1.2 1.8zM245.5 409.9h2.2l-1 1.8z"/>
</g>
<!-- layer: 0 -->
<path d="M243.6 406.9l.2 .2z" fill="#ed1f24" stroke="#ed1f24" stroke-width=".26"/>
<!-- layer: 0.0 -->
<path d="M212.5 402.8h-10.9v13.9h10.9M212.6 402.8v13.9M240 402.8h13.4v13.9h-13.4zM242.3 407.3l1.4-1.1 1.9-.6h2.2l1.7 .5 1.4 .9 1 1.6 .4 1.6-.4 1.6-1.3 1.7-2.1 1-2.3 .2-2.4-.6-1.6-1.2-.6-.9-.4-1-.1-1 .2-1zM243 407.7a5.4 5.4 0 0 1 8.2 1.1 3.8 3.8 0 0 1-3.6 5.1 4.6 4.6 0 0 1-5.7-3.8 3.4 3.4 0 0 1 1.1-2.4z" fill="none" stroke="#808080" stroke-width=".26"/>
<!-- layer: 0 -->
<g fill="#c7c8ca" stroke="#c7c8ca" stroke-width=".26">
<path d="M204.6 407.2h.6l-.1 .3z"/>
<path d="M208.1 405.9h2.3l-1.1 1.8z"/>
<path d="M206.2 409.8l.9-.6 .8 .6z"/>
<path d="M206.2 409.8l1.7 .1z"/>
<path d="M203.8 405.9l2.3 .2 .2-.2zM203.8 405.9l2.3 .2h-2.2z"/>
<path d="M203.9 406.1l2 .2 .2-.2zM203.9 406.1l2 .2h-1.8z"/>
<path d="M204.1 406.3l1.6 .2 .2-.2zM204.1 406.3l1.6 .2h-1.5z"/>
<path d="M204.2 406.5l1.4 .3 .1-.3zM204.2 406.5l1.4 .3h-1.2z"/>
<path d="M204.4 406.8l1 .2 .2-.2zM204.4 406.8l1 .2h-.9z"/>
<path d="M204.5 407l.7 .2 .2-.2zM204.5 407l.7 .2h-.6z"/>
<path d="M204.6 407.2l.2 .3h.3zM204.8 407.5h.3l-.2 .2z"/>
<path d="M208.1 405.9l.7 1.8h.5zM208.8 407.7h.5l-.3 .5z"/>
<path d="M206.2 409.8l1.7 .1zM206.3 409.9h1.6l-.8 1.3z"/>
</g>
<path d="M206.2 409.8l.9 1.4 .8-1.3M206.4 405.9h-2.6l1.1 1.8M207.3 404.1l3.1 7.8-3.3-2.7-3.8 2.7 1.8-4.5zM208.1 405.9h2.3l-1.4 2.3" fill="none" stroke="#636466" stroke-width=".26"/>
<g fill="#293189" stroke="#293189" stroke-width=".26">
<path d="M207.3 404.1l.4 .9h-1z"/>
<path d="M203.6 410.8h1.2l-1.5 1.1z"/>
<path d="M207.1 409.2h2.3l.6 1.6z"/>
<path d="M206.7 405l1.2 .4-.2-.4zM206.7 405l1.2 .4h-1.5z"/>
<path d="M206.4 405.4l1.7 .5-.2-.5zM206.4 405.4l1.7 .5h-2z"/>
<path d="M206.1 405.9l2.1 .4-.1-.4zM206.1 405.9l2.1 .4h-2.4z"/>
<path d="M205.8 406.3l2.6 .5-.2-.5zM205.8 406.3l2.6 .5h-2.9z"/>
<path d="M205.5 406.8l3 .3-.1-.3zM205.5 406.8l3 .3h-3.2z"/>
<path d="M205.3 407.1l3.3 .2-.1-.2zM205.3 407.1l3.3 .2h-3.4z"/>
<path d="M205.2 407.3l3.5 .2-.1-.2zM205.2 407.3l3.5 .2h-3.6z"/>
<path d="M205.1 407.5l3.7 .3-.1-.3zM205.1 407.5l3.7 .3h-3.8z"/>
<path d="M205 407.8l4 .5-.2-.5zM205 407.8l4 .5h-4.3z"/>
<path d="M204.7 408.3l4.5 .5-.2-.5zM204.7 408.3l4.5 .5h-4.7z"/>
<path d="M204.5 408.8l4.9 .4-.2-.4zM204.5 408.8l4.9 .4h-5.1z"/>
<path d="M204.3 409.2h2.8zM204.3 409.2l2.7 .1z"/>
<path d="M204.3 409.3l2 .5 .7-.5zM204.3 409.3l2 .5h-2.2z"/>
<path d="M204.1 409.8l1.4 .5 .8-.5zM204.1 409.8l1.4 .5h-1.6z"/>
<path d="M207.1 409.2l2 1.6h.9zM209.1 410.8h.9l.4 1.1z"/>
<path d="M203.9 410.3l.9 .5 .7-.5zM203.9 410.3l.9 .5h-1.2z"/>
</g>
<!-- layer: ELE-36W EMERGENCY  LED LIGHT -->
<g fill="none" stroke="#000" stroke-width=".26">
<path d="M76.9 53.1h16.7v16.7h-16.7zM79.2 55.5h12v12h-12zM85.2 53.1v16.7M110.2 53.1h16.7v16.7h-16.7zM112.5 55.5h12.1v12h-12.1zM118.6 53.1v16.7M183.8 53.1h16.7v16.7h-16.7zM186.2 55.5h12v12h-12zM192.2 53.1v16.7M217.2 53.1h16.6v16.7h-16.6zM219.5 55.5h12v12h-12zM225.5 53.1v16.7"/>
<path d="M76.9 61.5h16.7M110.2 61.5h16.7M183.8 61.5h16.7M217.2 61.5h16.6"/>
</g>
<g fill="none" stroke="#00f" stroke-width=".26">
<path d="M80.5 55.5l-1.3 1.3M82 55.5l-2.8 2.8M83.6 55.5l-4.4 4.3M85.1 55.5l-5.9 5.9M86.6 55.5l-7.4 7.4M88.2 55.5l-9 8.9M89.7 55.5l-10.5 10.5M91.2 55.5l-12 12M91.2 57l-10.5 10.5M91.2 58.5l-8.9 9M113.8 55.5l-1.3 1.3M115.4 55.5l-2.9 2.8"/>
<path d="M116.9 55.5l-4.4 4.3M118.4 55.5l-5.9 5.9M120 55.5l-7.5 7.4M121.5 55.5l-9 8.9M123 55.5l-10.5 10.5M124.6 55.5l-12.1 12M124.6 57l-10.5 10.5M124.6 58.5l-9 9M187.4 55.5l-1.2 1.3M189 55.5l-2.8 2.8M190.5 55.5l-4.3 4.3M192 55.5l-5.8 5.9"/>
<path d="M193.6 55.5l-7.4 7.4M195.1 55.5l-8.9 8.9M196.6 55.5l-10.4 10.5M198.2 55.5l-12 12M198.2 57l-10.5 10.5M198.2 58.5l-9 9M220.8 55.5l-1.3 1.3M222.3 55.5l-2.8 2.8M223.8 55.5l-4.3 4.3M225.4 55.5l-5.9 5.9M226.9 55.5l-7.4 7.4M228.4 55.5l-8.9 8.9"/>
<path d="M230 55.5l-10.5 10.5M231.5 55.5l-12 12M231.5 57l-10.5 10.5M231.5 58.5l-8.9 9M91.2 60.1l-7.4 7.4M91.2 61.6l-5.9 5.9M91.2 63.1l-4.3 4.4M91.2 64.7l-2.8 2.8M91.2 66.2l-1.2 1.3M124.6 60.1l-7.5 7.4M124.6 61.6l-5.9 5.9M124.6 63.1l-4.4 4.4"/>
<path d="M124.6 64.7l-2.8 2.8M124.6 66.2l-1.3 1.3M198.2 60.1l-7.4 7.4M198.2 61.6l-5.9 5.9M198.2 63.1l-4.4 4.4M198.2 64.7l-2.8 2.8M198.2 66.2l-1.3 1.3M231.5 60.1l-7.4 7.4M231.5 61.6l-5.9 5.9M231.5 63.1l-4.3 4.4M231.5 64.7l-2.8 2.8M231.5 66.2l-1.3 1.3"/>
</g>
<g font-size="11.5">
<text x="85.4" y="103.8">PLAN</text>
<text x="186.1" y="104">RCP PLAN</text>
</g>
<g font-size="7.8">
<text x="68.5" y="54.4">CRYO ROOM</text>
<text x="73.6" y="63.6">3000x1600</text>
</g>
<g font-size="7.6">
<text x="78.1" y="235.2">ELEVATION-1</text>
<text x="192.4" y="235.2">ELEVATION-2</text>
<text x="78.1" y="368">ELEVATION-3</text>
<text x="192.4" y="368.1">ELEVATION-4</text>
</g>
<g font-size="7.1">
<text x="98.1" y="80.8">0.8TR</text>
<text x="123.5" y="90">1.5TR</text>
</g>
<g font-size="6.2">
<text x="133.7" y="123.8">SLAB</text>
<text x="224" y="123.8">SLAB</text>
<text x="113.9" y="145">FALSE CEILING</text>
<text x="204.3" y="145">FALSE CEILING</text>
<text x="135.8" y="221.2">FFL.</text>
<text x="226.1" y="221.2">FFL.</text>
<text x="133.7" y="256.8">SLAB</text>
<text x="224" y="256.8">SLAB</text>
<text x="113.9" y="278">FALSE CEILING</text>
<text x="204.3" y="278">FALSE CEILING</text>
<text x="135.8" y="353.8">FFL.</text>
</g>
<text font-size="6.2" fill="#00f" x="73.7" y="395.7" transform="rotate(-180 73.7 395.7)">N</text>
<g font-size="5.7">
<text x="119.6" y="93.8">CSD1</text>
<text x="226.1" y="353.8">FFL.</text>
</g>
<text font-size="5.3" x="82.2" y="219.8" transform="rotate(-90 82.2 219.8)">CRYO CAN</text>
<text font-size="4.9" x="100.5" y="219.8" transform="rotate(-90 100.5 219.8)">CRYO CAN</text>
<g font-size="4.3">
<text x="77.6" y="382.4">TITLE :</text>
<text x="144.2" y="382.4">CLIENT :</text>
<text x="202.1" y="382.4">PROJECT :</text>
<text x="78.7" y="389.7">CRYO ROOM ELEVATION</text>
<text x="96.1" y="394.9">LAYOUT</text>
</g>
<g font-size="3.9">
<text x="53" y="386.1">W</text>
<text x="41.8" y="398.4">S</text>
<text x="54" y="410.7">E</text>
</g>
<text font-size="3.4" x="152.2" y="405.8">AVC/TGMSIDC/IVFG/S/19</text>
<g font-size="3.1">
<text x="144.4" y="388.4">TELANGANA STATE MEDICAL</text>
<text x="144.2" y="395.9">DEVELOPMENT CORPORATION.</text>
<text x="144.3" y="392.2">SERVICES AND INFRASTRUCTURE</text>
<text x="166.4" y="416.7">SHEET</text>
<text x="188.1" y="416.7">31</text>
</g>
<text font-size="2.8" x="203.5" y="414.7">ASTA</text>
<g font-size="2.7">
<text x="76.1" y="401.5">PURPOSE OF DRAWING :-</text>
<text x="77.8" y="406.8">PROPOSED</text>
<text x="101.6" y="406.8">FOR APPROVAL</text>
<text x="77.7" y="412.8">WORKING</text>
<text x="110.5" y="412.8">AS BUILT</text>
</g>
<g font-size="2.6">
<text x="201.4" y="387">IFV CENTER ON SECOND FLOOR IN</text>
<text x="201.4" y="390.2">MOTHER &amp; CHILD HOSPITAL BUILDING</text>
<text x="201.5" y="393.3">BESIDE GANDHI HOSPITAL ,</text>
<text x="142.7" y="401.4">DWG. No.:</text>
<text x="201.5" y="396.4">SECUNDERABAD ,TELANGANA.</text>
<text x="142.7" y="411.1">REV</text>
<text x="155.8" y="411.1">R5</text>
<text x="166.7" y="411.1">DATE</text>
<text x="179.2" y="411.1">20-06-2024</text>
<text x="141.7" y="416.1">SCALE</text>
<text x="154.8" y="416.1">NTS</text>
</g>
<text font-size="2.1" x="201.5" y="401">CONTRACTOR :</text>
<g font-size="1.7">
<text x="214.6" y="407.3">M/s Asta Vardhman Consortium</text>
<text x="214.5" y="409.3">H. NO. 8-2-334/27, Plot No. 27,</text>
<text x="214.5" y="413.3">Hyderabad - 500034</text>
<text x="214.5" y="411.3">Road No. 03, Banjara Hills,</text>
</g>
</svg>
